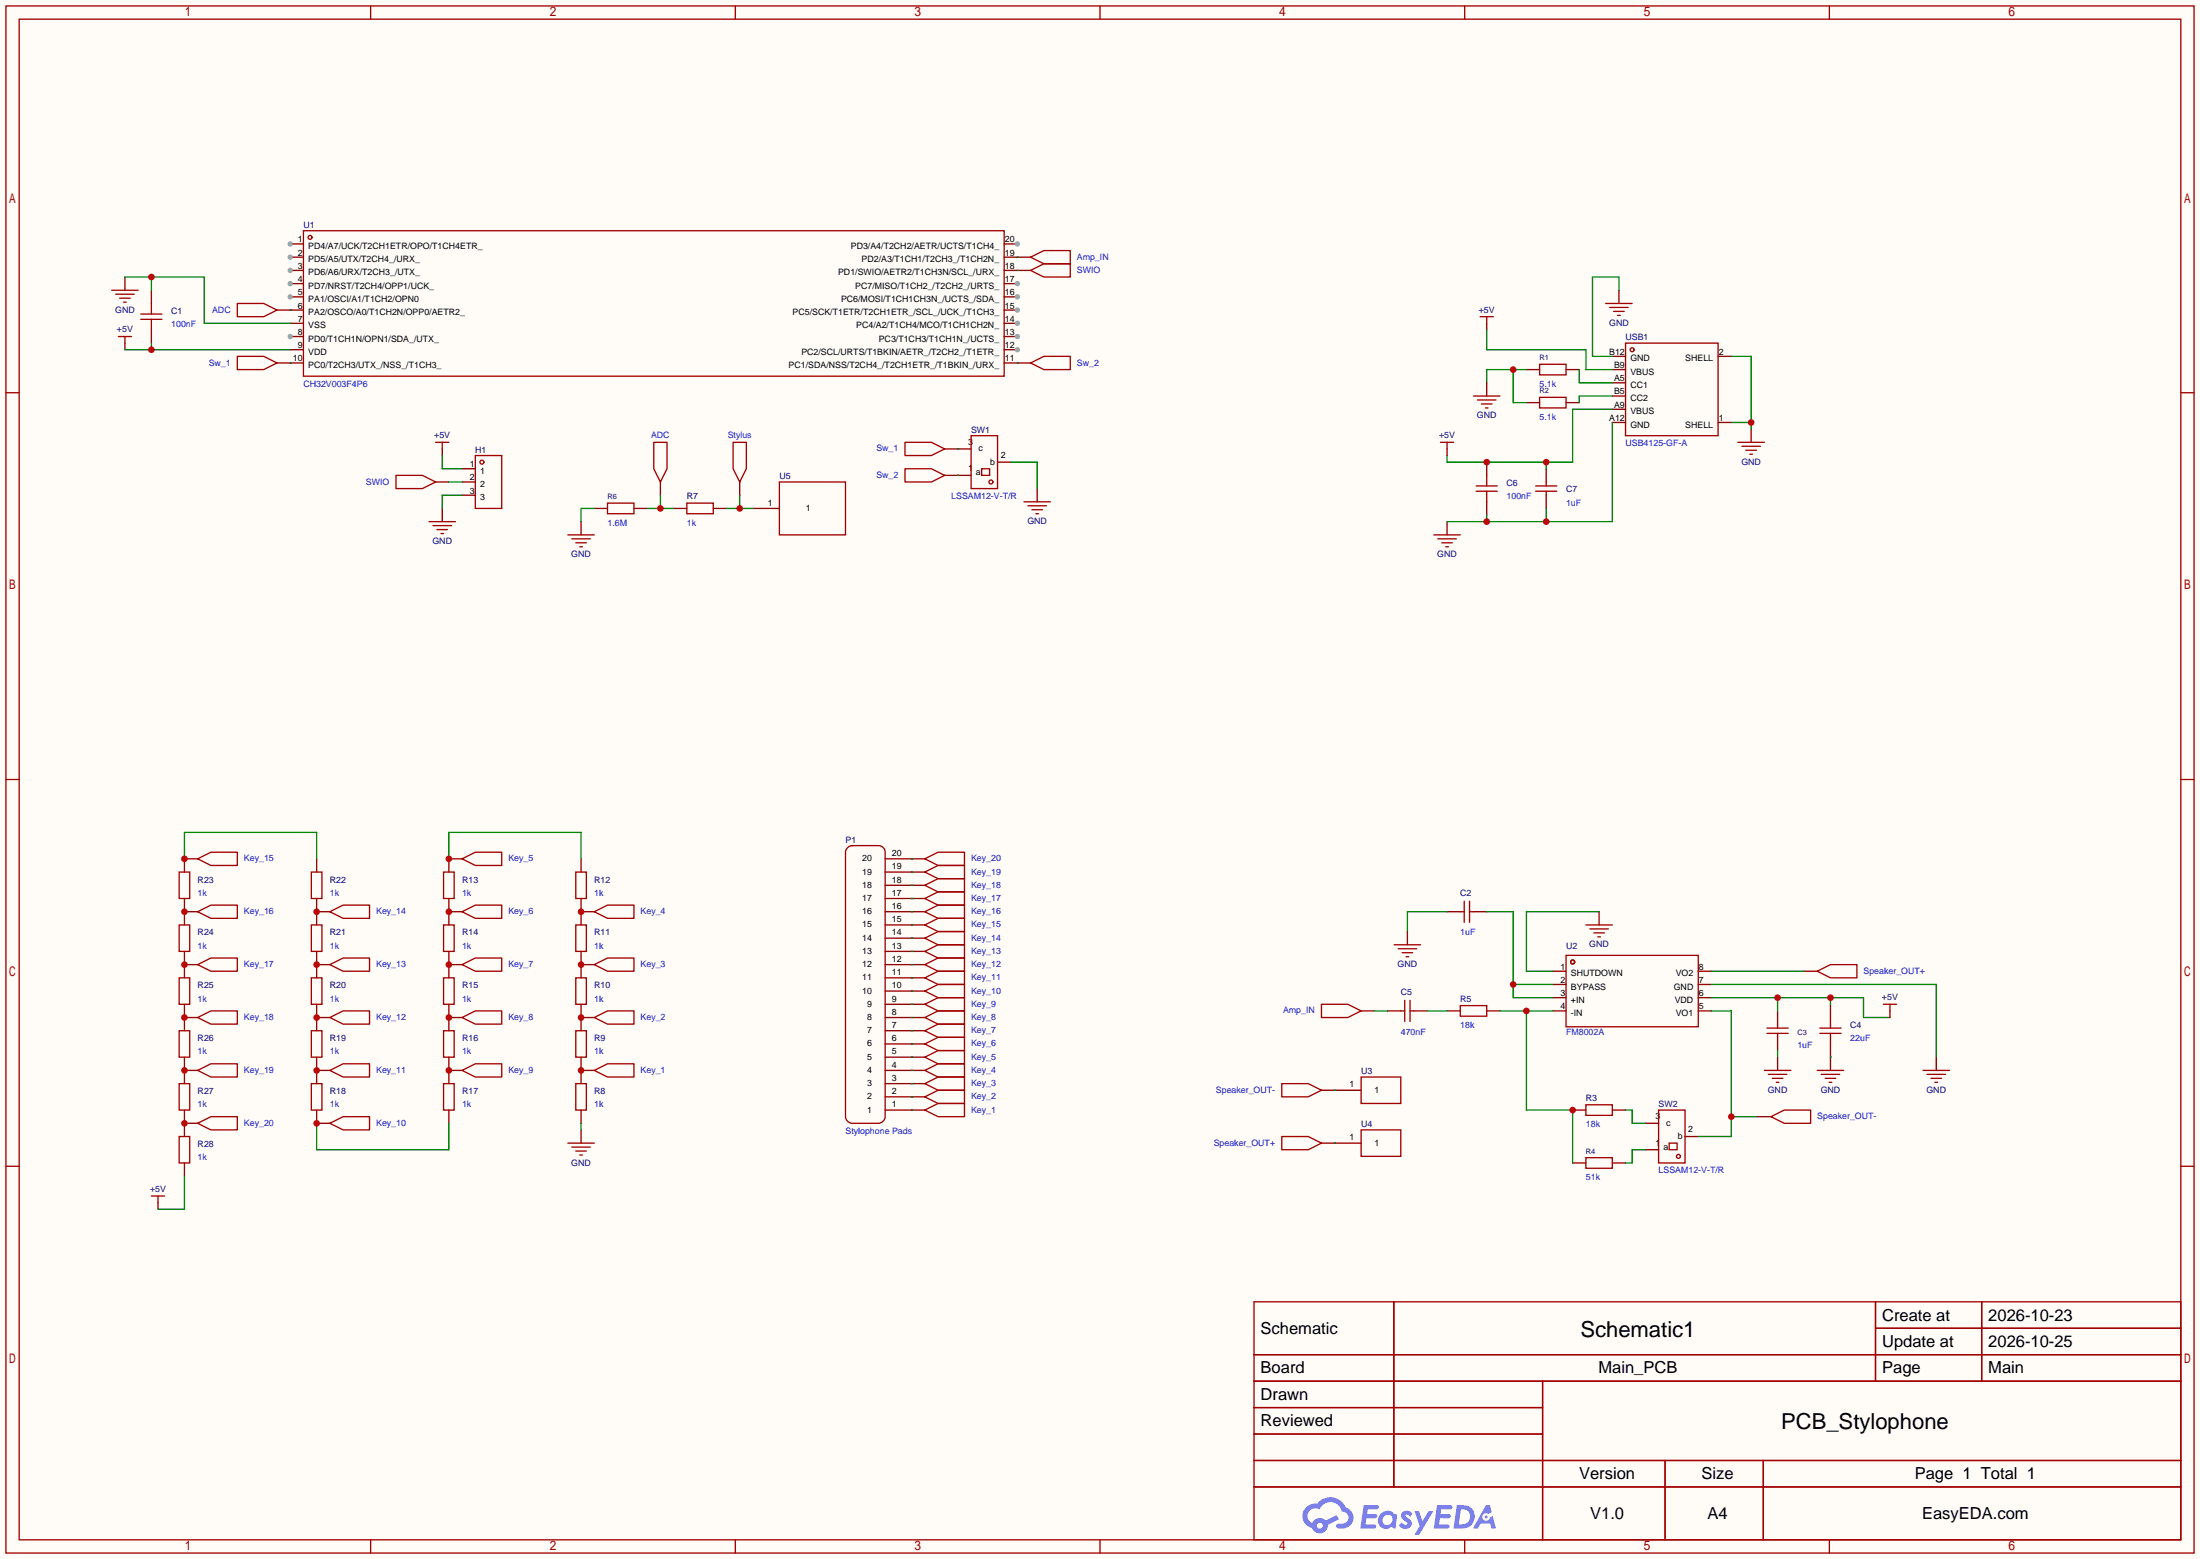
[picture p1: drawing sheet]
<svg xmlns="http://www.w3.org/2000/svg" width="423mm" height="299mm" viewBox="0 0 423 299" stroke-linecap="round" stroke-linejoin="round" font-family="sans-serif">
<path d="M0 0h422.7v299.5h-422.7z" fill="#fffcf7"/>
<g fill="none" stroke="#a10000" stroke-width=".25">
<path d="M1.1 1.1h420.4v297.2h-420.4zM3.7 3.7h415.3v292.1h-415.3zM71.2 1.1v2.6M141.3 1.1v2.6M211.3 1.1v2.6M281.4 1.1v2.6M351.5 1.1v2.6M1.1 75.4h2.6M419 75.4h2.5M1.1 149.7h2.6M419 149.7h2.5M1.1 224h2.6"/>
<path d="M419 224h2.5M240.9 250.1h178.1v45.7h-178.1zM267.8 250.1v35.5M360.3 250.1v15.2M360.3 255.1h58.7M380.7 250.1v15.2M240.9 260.2h178.1M240.9 265.3h178.1M240.9 270.4h55.5M240.9 275.5h55.5M296.4 265.3v30.5M71.2 295.8v2.5"/>
<path d="M141.3 295.8v2.5M211.3 295.8v2.5M240.9 280.5h178.1M240.9 285.6h178.1M281.4 295.8v2.5M319.9 280.5v15.3M338.8 280.5v15.3M351.5 295.8v2.5"/>
</g>
<g fill="#5487ff">
<path d="M269.5 290.5a1.3 1.3 0 0 1 1.8 .2l-.4 .7a.54 .54 0 0 0-.9-.3l.1 .2a1.58 1.58 0 0 1 1.1 1.6 1.43 1.43 0 0 1-2.5 .2l.6-.6a.64 .64 0 0 0 .5 .4 .64 .64 0 0 0 .6-.2l-.2-.3a1.35 1.35 0 0 1-.9-1.8z"/>
<path d="M271.8 290.3h.8l.7 1.9 1.2-1.9h.9l-2.7 4.5h-.9l.9-1.7z"/>
<path d="M262 289.1h1.6a1.31 1.31 0 0 1 1.3 .2 .4 .4 0 0 1-.4 .6h-1.7l-.2 .9h1.7a.4 .4 0 0 1 .3 .5 .4 .4 0 0 1-.4 .3h-1.7l-.2 1.2h.9a1.23 1.23 0 0 1 1.1 .2 .39 .39 0 0 1-.3 .6h-2.7z"/>
<path d="M276.1 289.1h1.6a1.32 1.32 0 0 1 1.3 .2 .39 .39 0 0 1-.4 .6h-1.7l-.2 .9h1.7a.4 .4 0 0 1 .3 .5 .4 .4 0 0 1-.4 .3h-1.7l-.2 1.2h.9a1.23 1.23 0 0 1 1.1 .2 .39 .39 0 0 1-.3 .6h-2.6z"/>
<path d="M285.5 289.1h.7l.4 1.4-.7 .3a.75 .75 0 0 0-1.1 .3 .75 .75 0 0 0 .5 1.1 .75 .75 0 0 0 1-.7l.5-.3 .6 2.4h-.9l-.2-1h-1.8l-.6 1h-.9z"/>
<path d="M279.9 289.1l-.7 4.5h1.5a2.27 2.27 0 0 0 2.6-2.3 2.27 2.27 0 0 0-2.7-2.2zM280.7 289.9a1.5 1.5 0 0 1 1.8 1.5 1.5 1.5 0 0 1-2 1.4h-.3z"/>
<path d="M265.3 290.7a1.6 1.6 0 0 0-.4 2.2 1.6 1.6 0 0 0 2.2 .5l.2-.2 .8 .4 .3-2.5-.2-.3h-.4a1.58 1.58 0 0 0-2.5-.1zM265.9 291.3a.99 .99 0 0 1 1.6 .3 .99 .99 0 0 1-.9 1.3 .94 .94 0 0 1-1-.5 .94 .94 0 0 1 .3-1.1z"/>
<path d="M250.9 289.5a2.37 2.37 0 0 0 1.2 4 1.54 1.54 0 0 0 1.8 1 1.54 1.54 0 0 0 1.2-1.6l2.1-1.1-.4-.8-2.1 1.1a1.57 1.57 0 0 0-2.6 .5 1.5 1.5 0 0 1-.7-2.1 1.5 1.5 0 0 1 2.1-.5 2.23 2.23 0 0 1 2.3-1.5 2.23 2.23 0 0 1 2 1.9 1.16 1.16 0 0 1 1.3 1 1.16 1.16 0 0 1-1.1 1.3h-.7a.47 .47 0 0 0-.6 .4 .47 .47 0 0 0 .4 .5 2.19 2.19 0 0 0 2.5-.8 2.19 2.19 0 0 0 0-2.5l-1.1-.8a3.2 3.2 0 0 0-5.4-.7l-1.2 .1zM253 293.1a.58 .58 0 0 1 1.1 0 .58 .58 0 0 1-1.1 0z"/>
<circle cx="285.5" cy="291.4" r=".28"/>
</g>
<g fill="none" stroke="#870000" stroke-width=".25">
<path d="M55.8 46.9h2.5M170.1 177.7h5M170.1 175.1h5M170.1 172.6h5M170.1 170.1h5M170.1 167.5h5M170.1 165h5M170.1 198h5M170.1 195.5h5M170.1 192.9h5M170.1 190.4h5M170.1 187.8h5"/>
<path d="M170.1 185.3h5M170.1 182.8h5M170.1 180.2h5M170.1 213.2h5M170.1 210.7h5M170.1 208.2h5M170.1 205.6h5M170.1 203.1h5M170.1 200.5h5"/>
</g>
<g fill="none" stroke="#a10000" stroke-width=".25">
<path d="M58.3 44.3h134.6v28h-134.6zM162.7 163l.3-.3 .7-.3h5.1a1.27 1.27 0 0 1 1.3 1.3v50.8a1.35 1.35 0 0 1-1.3 1.3h-5.1a1.35 1.35 0 0 1-1.3-1.3v-50.8z"/>
<circle cx="59.6" cy="45.6" r=".38"/>
</g>
<circle cx="55.8" cy="46.9" r=".51" fill="#999"/>
<path d="M55.8 49.4h2.5" fill="none" stroke="#870000" stroke-width=".25"/>
<circle cx="55.8" cy="49.4" r=".51" fill="#999"/>
<path d="M55.8 51.9h2.5" fill="none" stroke="#870000" stroke-width=".25"/>
<circle cx="55.8" cy="51.9" r=".51" fill="#999"/>
<path d="M55.8 54.5h2.5" fill="none" stroke="#870000" stroke-width=".25"/>
<circle cx="55.8" cy="54.5" r=".51" fill="#999"/>
<path d="M55.8 57h2.5" fill="none" stroke="#870000" stroke-width=".25"/>
<circle cx="55.8" cy="57" r=".51" fill="#999"/>
<path d="M55.8 59.6h2.5M55.8 62.1h2.5M55.8 64.6h2.5" fill="none" stroke="#870000" stroke-width=".25"/>
<circle cx="55.8" cy="64.6" r=".51" fill="#999"/>
<path d="M55.8 67.2h2.5M55.8 69.7h2.5M192.9 67.2h2.6M192.9 69.7h2.6" fill="none" stroke="#870000" stroke-width=".25"/>
<circle cx="195.5" cy="67.2" r=".51" fill="#999"/>
<path d="M192.9 64.6h2.6" fill="none" stroke="#870000" stroke-width=".25"/>
<circle cx="195.5" cy="64.6" r=".51" fill="#999"/>
<path d="M192.9 62.1h2.6" fill="none" stroke="#870000" stroke-width=".25"/>
<circle cx="195.5" cy="62.1" r=".51" fill="#999"/>
<path d="M192.9 59.6h2.6" fill="none" stroke="#870000" stroke-width=".25"/>
<circle cx="195.5" cy="59.6" r=".51" fill="#999"/>
<path d="M192.9 57h2.6" fill="none" stroke="#870000" stroke-width=".25"/>
<circle cx="195.5" cy="57" r=".51" fill="#999"/>
<path d="M192.9 54.5h2.6" fill="none" stroke="#870000" stroke-width=".25"/>
<circle cx="195.5" cy="54.5" r=".51" fill="#999"/>
<path d="M192.9 51.9h2.6M192.9 49.4h2.6M192.9 46.9h2.6" fill="none" stroke="#870000" stroke-width=".25"/>
<circle cx="195.5" cy="46.9" r=".51" fill="#999"/>
<g fill="none" stroke="#a10000" stroke-width=".25">
<path d="M29.1 58.3v2M27.1 60.3h4M27.1 61.3h4M29.1 61.3v2.1M295.8 70h5.1v2h-5.1zM295.8 76.3h5.1v2.1h-5.1zM312.3 65.9h17.8v17.8h-17.8zM186.6 83.7h5v10.2h-5zM188.6 90h1.5v1.3h-1.5zM283.6 94.4h4.1M283.6 93.3h4.1M285.6 91.3v2"/>
<path d="M285.6 94.4v2M295 94.4h4.1M295 93.3h4.1M297.1 92.6v.7M297.1 94.4v.7M280.5 175.1h.8M281.3 173.1v4.1M282.3 173.1v4.1M282.3 175.1h.8M304.7 177.7h5.1M305.4 178.4h3.6M306.2 179.2h2"/>
<path d="M307 180h.5M280.5 193.2h5.1v2h-5.1zM300.9 183.5h25.4v13.7h-25.4zM339.5 198.5h4M339.5 197.5h4M341.5 196.7v.8M341.5 198.5v.8M349.6 198.5h4.1M349.6 197.5h4.1M351.7 195.5v2M351.7 198.5v2M304.7 212.2h5.1v2h-5.1z"/>
<path d="M318.6 213.2h5.1v10.2h-5.1zM320.7 219.6h1.5v1.3h-1.5zM304.7 222.4h5.1v2h-5.1z"/>
<circle cx="313.6" cy="67.2" r=".38"/>
<circle cx="190.4" cy="92.6" r=".38"/>
<circle cx="302.1" cy="184.8" r=".38"/>
<circle cx="322.5" cy="222.1" r=".38"/>
</g>
<g fill="none" stroke="#870000" stroke-width=".25">
<path d="M29.1 55.8v2.5M29.1 63.4v2.5M293.2 71h2.6M293.2 77.3h2.6M300.9 71h2.5M300.9 77.3h2.5M309.8 68.5h2.5M309.8 71h2.5M309.8 73.5h2.5M309.8 76.1h2.5M309.8 78.6h2.5M330.1 68.5h2.5"/>
<path d="M184 86.2h2.6M184 91.3h2.6M191.6 88.8h2.6M285.6 88.8v2.5M285.6 96.4v2.5M297.1 90v2.6M297.1 95.1v2.6M309.8 81.2h2.5M330.1 81.2h2.5M278 175.1h2.5M283.1 175.1h2.5M307.2 175.1v2.6"/>
<path d="M278 194.2h2.5M285.6 194.2h2.6M298.3 186.6h2.6M298.3 189.1h2.6M298.3 191.6h2.6M298.3 194.2h2.6M326.3 186.6h2.5M326.3 189.1h2.5M326.3 191.6h2.5M326.3 194.2h2.5M341.5 194.2v2.5M341.5 199.3v2.5"/>
<path d="M351.7 192.9v2.6M302.1 213.2h2.6M309.8 213.2h2.5M316.1 215.8h2.5M323.7 218.3h2.6M351.7 200.5v2.6M302.1 223.4h2.6M309.8 223.4h2.5M316.1 220.9h2.5"/>
</g>
<path d="M285.6 175.1h5.1v16.5h7.6M307.2 175.1h-14v11.5h5.1M290.7 189.1h7.6" fill="none" stroke="#008700" stroke-width=".25"/>
<circle cx="290.7" cy="189.1" r=".63" fill="#c00"/>
<path d="M278 175.1h-7.6v3.8M288.2 194.2h10.1M293.2 194.2v19h8.9v10.2" fill="none" stroke="#008700" stroke-width=".25"/>
<path d="M270.4 178.9v2.6" fill="none" stroke="#870000" stroke-width=".25"/>
<path d="M267.8 181.5h5.1M268.6 182.2h3.6M269.4 183h2M270.1 183.8h.5" fill="none" stroke="#a10000" stroke-width=".25"/>
<g fill="#c00">
<circle cx="293.2" cy="194.2" r=".63"/>
<circle cx="302.1" cy="213.2" r=".63"/>
</g>
<path d="M198 49.4l2.5-1.3h5.1v2.6h-5.1zM253.9 192.9h5.1l2.5 1.3-2.5 1.3h-5.1zM269.1 194.2h.8M269.9 192.2v4M270.9 192.2v4M270.9 194.2h.8" fill="none" stroke="#a10000" stroke-width=".25"/>
<path d="M195.5 49.4h2.5M261.5 194.2h2.5M266.6 194.2h2.5M271.7 194.2h2.5" fill="none" stroke="#870000" stroke-width=".25"/>
<path d="M264 194.2h2.6M274.2 194.2h3.8M328.8 194.2h3.8v24.1h-6.3M312.3 213.2h1.3v2.6h2.5M332.6 214.5h5.1M316.1 220.9h-2.5v2.5h-1.3" fill="none" stroke="#008700" stroke-width=".25"/>
<circle cx="332.6" cy="214.5" r=".63" fill="#c00"/>
<path d="M346.6 186.6h2.5M253.9 209.4h2.5M253.9 219.6h2.5M337.7 214.5h2.5" fill="none" stroke="#870000" stroke-width=".25"/>
<path d="M349.1 186.6l2.6-1.3h5v2.5h-5zM246.3 208.2h5l2.6 1.2-2.6 1.3h-5zM246.3 218.3h5l2.6 1.3-2.6 1.3h-5zM340.2 214.5l2.6-1.3h5.1v2.6h-5.1z" fill="none" stroke="#a10000" stroke-width=".25"/>
<path d="M328.8 191.6h29.2v3.9h5.1M341.5 191.6v2.6M351.7 191.6v1.3M341.5 201.8v1.3" fill="none" stroke="#008700" stroke-width=".25"/>
<g fill="#c00">
<circle cx="351.7" cy="191.6" r=".63"/>
<circle cx="341.5" cy="191.6" r=".63"/>
</g>
<path d="M303.4 71v2.5h6.4M309.8 76.1h-6.4v1.2M332.6 68.5h3.8v13.9M332.6 81.2h3.8M328.8 189.1h43.2v14M328.8 186.6h17.8M256.4 209.4h.1M256.4 219.6h.1M351.7 203.1h.1" fill="none" stroke="#008700" stroke-width=".25"/>
<path d="M336.4 82.4v2.6M363.1 194.2v1.3M256.4 209.4h5.1M256.4 219.6h5.1M341.5 203.1v2.5M351.7 203.1v2.5M372 203.1v2.5" fill="none" stroke="#870000" stroke-width=".25"/>
<g fill="none" stroke="#a10000" stroke-width=".25">
<path d="M333.9 85h5.1M334.6 85.7h3.6M335.4 86.5h2M336.2 87.2h.5M361.8 192.9h2.6M363.1 192.9v1.3M261.5 206.9h7.6v5.1h-7.6zM261.5 217h7.6v5.1h-7.6zM339 205.6h5M339.7 206.4h3.6M340.5 207.1h2M341.2 207.9h.6"/>
<path d="M349.1 205.6h5.1M349.9 206.4h3.5M350.6 207.1h2.1M351.4 207.9h.5M369.4 205.6h5.1M370.2 206.4h3.6M371 207.1h2M371.7 207.9h.5"/>
</g>
<circle cx="336.4" cy="81.2" r=".63" fill="#c00"/>
<path d="M278 100.2v2.5" fill="none" stroke="#870000" stroke-width=".25"/>
<path d="M275.5 102.7h5M276.2 103.5h3.6M277 104.3h2M277.7 105h.6" fill="none" stroke="#a10000" stroke-width=".25"/>
<path d="M285.6 98.9v1.3M297.1 97.7v2.5M309.8 81.2v19h-31.8" fill="none" stroke="#008700" stroke-width=".25"/>
<g fill="#c00">
<circle cx="297.1" cy="100.2" r=".63"/>
<circle cx="285.6" cy="100.2" r=".63"/>
</g>
<path d="M309.8 78.6h-7.7v10.2h-24.1v-1.3M297.1 88.8v1.2" fill="none" stroke="#008700" stroke-width=".25"/>
<g fill="#c00">
<circle cx="297.1" cy="88.8" r=".63"/>
<circle cx="285.6" cy="88.8" r=".63"/>
</g>
<path d="M311 55.8v2.5M285.6 62.1v1.3M278 86.2v1.3" fill="none" stroke="#870000" stroke-width=".25"/>
<path d="M308.5 58.3h5.1M309.2 59.1h3.6M310 59.8h2M284.4 60.8h2.5M285.6 60.8v1.3M310.8 60.6h.5M276.7 85h2.6M278 85v1.2" fill="none" stroke="#a10000" stroke-width=".25"/>
<path d="M311 55.8v-2.6h-5.1v15.3h3.9M285.6 63.4v3.8h19.1v3.8h5.1M290.7 71v6.3h2.5M293.2 71h-7.6v2.5" fill="none" stroke="#008700" stroke-width=".25"/>
<circle cx="290.7" cy="71" r=".63" fill="#c00"/>
<path d="M24 53.2v2.6M24 65.9v1.3M285.6 73.5v2.6" fill="none" stroke="#870000" stroke-width=".25"/>
<path d="M21.5 55.8h5M22.2 56.5h3.6M23 57.3h2M23.7 58h.6M22.7 64.6h2.6M24 64.6v1.3M283.1 76.1h5.1M283.8 76.8h3.6M284.6 77.6h2M285.4 78.4h.5" fill="none" stroke="#a10000" stroke-width=".25"/>
<path d="M24 67.2h31.8M29.1 65.9v1.3" fill="none" stroke="#008700" stroke-width=".25"/>
<circle cx="29.1" cy="67.2" r=".63" fill="#c00"/>
<path d="M24 53.2h15.2v8.9h16.6M29.1 53.2v2.6" fill="none" stroke="#008700" stroke-width=".25"/>
<circle cx="29.1" cy="53.2" r=".63" fill="#c00"/>
<g fill="none" stroke="#870000" stroke-width=".25">
<path d="M53.2 59.6h2.6M195.5 51.9h2.5M83.7 92.6h2.5M85 86.2v1.3M85 97.7v2.5M88.8 90h2.5M88.8 92.6h2.5M88.8 95.1h2.5M114.2 97.7h2.5M121.8 97.7h2.5M126.9 92.6v2.5M129.4 97.7h2.6"/>
<path d="M137 97.7h2.6M111.6 100.2v2.5M35.4 165v2.5M35.4 172.6v5.1M60.8 165v2.5M60.8 172.6v5.1M86.2 165v2.5M86.2 172.6v5.1M111.6 165v2.5M111.6 172.6v5.1M35.4 182.8v5M35.4 192.9v5.1"/>
<path d="M60.8 182.8v5M60.8 192.9v5.1M86.2 182.8v5M86.2 192.9v5.1M111.6 182.8v5M111.6 192.9v5.1M35.4 203.1v5.1M35.4 213.2v5.1M60.8 203.1v5.1M60.8 213.2v2.6M86.2 203.1v5.1M86.2 213.2v2.6"/>
<path d="M111.6 203.1v5.1M111.6 213.2v2.6M35.4 223.4v2.5"/>
</g>
<g fill="none" stroke="#a10000" stroke-width=".25">
<path d="M45.6 58.3h5.1l2.5 1.3-2.5 1.2h-5.1zM198 51.9l2.5-1.2h5.1v2.5h-5.1zM76.1 91.3h5.1l2.5 1.3-2.5 1.3h-5.1zM83.7 85h2.5M85 85v1.2M91.3 87.5h5.1v10.2h-5.1zM116.7 96.6h5.1v2.1h-5.1zM125.6 85h2.5v5l-1.2 2.6-1.3-2.6zM132 96.6h5v2.1h-5zM82.4 100.2h5.1M83.2 101h3.5M83.9 101.7h2.1"/>
<path d="M84.7 102.5h.5M109.1 102.7h5.1M109.9 103.5h3.5M110.6 104.3h2M111.4 105h.5M34.4 177.7h2v5.1h-2zM34.4 167.5h2v5.1h-2zM59.8 167.5h2v5.1h-2zM59.8 177.7h2v5.1h-2zM85.2 177.7h2v5.1h-2zM85.2 167.5h2v5.1h-2zM110.6 167.5h2v5.1h-2z"/>
<path d="M110.6 177.7h2v5.1h-2zM34.4 198h2v5.1h-2zM34.4 187.8h2v5.1h-2zM59.8 187.8h2v5.1h-2zM59.8 198h2v5.1h-2zM85.2 198h2v5.1h-2zM85.2 187.8h2v5.1h-2zM110.6 187.8h2v5.1h-2zM110.6 198h2v5.1h-2zM34.4 218.3h2v5.1h-2zM34.4 208.2h2v5h-2zM59.8 208.2h2v5h-2z"/>
<path d="M85.2 208.2h2v5h-2zM110.6 208.2h2v5h-2z"/>
<circle cx="92.6" cy="88.8" r=".38"/>
</g>
<path d="M55.8 59.6h.1M195.5 51.9h.1M85 87.5v2.5h3.8M86.2 92.6h2.6M88.8 95.1h-3.8v2.6M114.2 97.7h-2.6v2.5M124.3 97.7h5.1M126.9 95.1v2.6" fill="none" stroke="#008700" stroke-width=".25"/>
<circle cx="126.9" cy="97.7" r=".63" fill="#c00"/>
<path d="M144.7 97.7h5" fill="none" stroke="#870000" stroke-width=".25"/>
<path d="M149.7 92.6h12.7v10.1h-12.7z" fill="none" stroke="#a10000" stroke-width=".25"/>
<path d="M139.6 97.7h5.1M142.1 95.1v2.6" fill="none" stroke="#008700" stroke-width=".25"/>
<circle cx="142.1" cy="97.7" r=".63" fill="#c00"/>
<path d="M142.1 92.6v2.5M111.6 205.6h2.6M175.1 213.2h2.6" fill="none" stroke="#870000" stroke-width=".25"/>
<path d="M140.8 85h2.6v5l-1.3 2.6-1.3-2.6zM177.7 213.2l2.5-1.2h5.1v2.5h-5.1z" fill="none" stroke="#a10000" stroke-width=".25"/>
<g fill="none" stroke="#008700" stroke-width=".25">
<path d="M35.4 175.1h.1M60.8 175.1h.1M86.2 175.1h.1M111.6 175.1h.1M35.4 185.3h.1M35.4 195.5h.1M60.8 195.5h.1M60.8 185.3h.1M86.2 185.3h.1M86.2 195.5h.1M111.6 195.5h.1M111.6 185.3h.1"/>
<path d="M35.4 205.6h.1M35.4 215.8h.1M60.8 205.6h.1M86.2 205.6h.1M111.6 205.6h.1"/>
</g>
<circle cx="111.6" cy="205.6" r=".63" fill="#c00"/>
<g fill="none" stroke="#a10000" stroke-width=".25">
<path d="M177.7 177.7l2.5-1.3h5.1v2.5h-5.1zM177.7 175.1l2.5-1.2h5.1v2.5h-5.1zM177.7 172.6l2.5-1.3h5.1v2.6h-5.1zM177.7 170.1l2.5-1.3h5.1v2.5h-5.1zM177.7 167.5l2.5-1.3h5.1v2.6h-5.1zM177.7 165l2.5-1.3h5.1v2.5h-5.1zM177.7 198l2.5-1.3h5.1v2.6h-5.1zM177.7 195.5l2.5-1.3h5.1v2.5h-5.1zM177.7 192.9l2.5-1.3h5.1v2.6h-5.1zM177.7 190.4l2.5-1.3h5.1v2.5h-5.1zM177.7 187.8l2.5-1.2h5.1v2.5h-5.1zM177.7 185.3l2.5-1.3h5.1v2.6h-5.1z"/>
<path d="M177.7 182.8l2.5-1.3h5.1v2.5h-5.1zM177.7 180.2l2.5-1.3h5.1v2.6h-5.1zM109.1 219.6h5.1M114.2 205.6l2.5-1.3h5.1v2.6h-5.1zM177.7 210.7l2.5-1.3h5.1v2.6h-5.1zM177.7 208.2l2.5-1.3h5.1v2.5h-5.1zM177.7 205.6l2.5-1.3h5.1v2.6h-5.1zM177.7 203.1l2.5-1.3h5.1v2.5h-5.1zM177.7 200.5l2.5-1.2h5.1v2.5h-5.1zM29.1 229.7h2.5M30.4 229.7v1.3M109.9 220.3h3.5"/>
<path d="M110.6 221.1h2M111.4 221.9h.5"/>
</g>
<g fill="none" stroke="#008700" stroke-width=".25">
<path d="M35.4 165v-5.1h25.4v5.1M86.2 165v-5.1h25.4v5.1M175.1 177.7h.1M175.1 175.1h.1M175.1 172.6h.1M175.1 170.1h.1M175.1 167.5h.1M175.1 165h.1M175.1 198h.1M175.1 195.5h.1M175.1 192.9h.1M175.1 190.4h.1"/>
<path d="M175.1 187.8h.1M175.1 185.3h.1M175.1 182.8h.1M175.1 180.2h.1M60.8 215.8v5.1h25.4v-5.1M111.6 215.8v1.2M175.1 213.2h.1M175.1 210.7h.1M175.1 208.2h.1M175.1 205.6h.1M175.1 203.1h.1M175.1 200.5h.1"/>
<path d="M35.4 225.9v6.4h-5"/>
</g>
<g fill="none" stroke="#870000" stroke-width=".25">
<path d="M175.1 177.7h2.6M175.1 175.1h2.6M175.1 172.6h2.6M175.1 170.1h2.6M175.1 167.5h2.6M175.1 165h2.6M111.6 195.5h2.6M175.1 198h2.6M175.1 195.5h2.6M175.1 192.9h2.6M175.1 190.4h2.6M175.1 187.8h2.6"/>
<path d="M175.1 185.3h2.6M175.1 182.8h2.6M175.1 180.2h2.6M111.6 217v2.6M175.1 210.7h2.6M175.1 208.2h2.6M175.1 205.6h2.6M175.1 203.1h2.6M175.1 200.5h2.6M30.4 231v1.3"/>
</g>
<circle cx="111.6" cy="195.5" r=".63" fill="#c00"/>
<path d="M114.2 195.5l2.5-1.3h5.1v2.5h-5.1z" fill="none" stroke="#a10000" stroke-width=".25"/>
<path d="M111.6 185.3h2.6" fill="none" stroke="#870000" stroke-width=".25"/>
<circle cx="111.6" cy="185.3" r=".63" fill="#c00"/>
<path d="M114.2 185.3l2.5-1.3h5.1v2.6h-5.1z" fill="none" stroke="#a10000" stroke-width=".25"/>
<path d="M111.6 175.1h2.6" fill="none" stroke="#870000" stroke-width=".25"/>
<circle cx="111.6" cy="175.1" r=".63" fill="#c00"/>
<path d="M114.2 175.1l2.5-1.2h5.1v2.5h-5.1z" fill="none" stroke="#a10000" stroke-width=".25"/>
<path d="M86.2 165h2.6" fill="none" stroke="#870000" stroke-width=".25"/>
<circle cx="86.2" cy="165" r=".63" fill="#c00"/>
<path d="M88.8 165l2.5-1.3h5.1v2.5h-5.1z" fill="none" stroke="#a10000" stroke-width=".25"/>
<path d="M86.2 175.1h2.6" fill="none" stroke="#870000" stroke-width=".25"/>
<circle cx="86.2" cy="175.1" r=".63" fill="#c00"/>
<path d="M88.8 175.1l2.5-1.2h5.1v2.5h-5.1z" fill="none" stroke="#a10000" stroke-width=".25"/>
<path d="M86.2 185.3h2.6" fill="none" stroke="#870000" stroke-width=".25"/>
<circle cx="86.2" cy="185.3" r=".63" fill="#c00"/>
<path d="M88.8 185.3l2.5-1.3h5.1v2.6h-5.1z" fill="none" stroke="#a10000" stroke-width=".25"/>
<path d="M86.2 195.5h2.6" fill="none" stroke="#870000" stroke-width=".25"/>
<circle cx="86.2" cy="195.5" r=".63" fill="#c00"/>
<path d="M88.8 195.5l2.5-1.3h5.1v2.5h-5.1z" fill="none" stroke="#a10000" stroke-width=".25"/>
<path d="M86.2 205.6h2.6" fill="none" stroke="#870000" stroke-width=".25"/>
<circle cx="86.2" cy="205.6" r=".63" fill="#c00"/>
<path d="M88.8 205.6l2.5-1.3h5.1v2.6h-5.1z" fill="none" stroke="#a10000" stroke-width=".25"/>
<path d="M60.8 215.8h2.6" fill="none" stroke="#870000" stroke-width=".25"/>
<circle cx="60.8" cy="215.8" r=".63" fill="#c00"/>
<path d="M63.4 215.8l2.5-1.3h5.1v2.5h-5.1z" fill="none" stroke="#a10000" stroke-width=".25"/>
<path d="M60.8 205.6h2.6" fill="none" stroke="#870000" stroke-width=".25"/>
<circle cx="60.8" cy="205.6" r=".63" fill="#c00"/>
<path d="M63.4 205.6l2.5-1.3h5.1v2.6h-5.1z" fill="none" stroke="#a10000" stroke-width=".25"/>
<path d="M60.8 195.5h2.6" fill="none" stroke="#870000" stroke-width=".25"/>
<circle cx="60.8" cy="195.5" r=".63" fill="#c00"/>
<path d="M63.4 195.5l2.5-1.3h5.1v2.5h-5.1z" fill="none" stroke="#a10000" stroke-width=".25"/>
<path d="M60.8 185.3h2.6" fill="none" stroke="#870000" stroke-width=".25"/>
<circle cx="60.8" cy="185.3" r=".63" fill="#c00"/>
<path d="M63.4 185.3l2.5-1.3h5.1v2.6h-5.1z" fill="none" stroke="#a10000" stroke-width=".25"/>
<path d="M60.8 175.1h2.6" fill="none" stroke="#870000" stroke-width=".25"/>
<circle cx="60.8" cy="175.1" r=".63" fill="#c00"/>
<path d="M63.4 175.1l2.5-1.2h5.1v2.5h-5.1z" fill="none" stroke="#a10000" stroke-width=".25"/>
<path d="M35.4 165h2.6" fill="none" stroke="#870000" stroke-width=".25"/>
<circle cx="35.4" cy="165" r=".63" fill="#c00"/>
<path d="M38 165l2.5-1.3h5.1v2.5h-5.1z" fill="none" stroke="#a10000" stroke-width=".25"/>
<path d="M35.4 175.1h2.6" fill="none" stroke="#870000" stroke-width=".25"/>
<circle cx="35.4" cy="175.1" r=".63" fill="#c00"/>
<path d="M38 175.1l2.5-1.2h5.1v2.5h-5.1z" fill="none" stroke="#a10000" stroke-width=".25"/>
<path d="M35.4 185.3h2.6" fill="none" stroke="#870000" stroke-width=".25"/>
<circle cx="35.4" cy="185.3" r=".63" fill="#c00"/>
<path d="M38 185.3l2.5-1.3h5.1v2.6h-5.1z" fill="none" stroke="#a10000" stroke-width=".25"/>
<path d="M35.4 195.5h2.6" fill="none" stroke="#870000" stroke-width=".25"/>
<circle cx="35.4" cy="195.5" r=".63" fill="#c00"/>
<path d="M38 195.5l2.5-1.3h5.1v2.5h-5.1z" fill="none" stroke="#a10000" stroke-width=".25"/>
<path d="M35.4 205.6h2.6" fill="none" stroke="#870000" stroke-width=".25"/>
<circle cx="35.4" cy="205.6" r=".63" fill="#c00"/>
<path d="M38 205.6l2.5-1.3h5.1v2.6h-5.1z" fill="none" stroke="#a10000" stroke-width=".25"/>
<path d="M35.4 215.8h2.6" fill="none" stroke="#870000" stroke-width=".25"/>
<circle cx="35.4" cy="215.8" r=".63" fill="#c00"/>
<path d="M45.6 68.5h5.1l2.5 1.2-2.5 1.3h-5.1zM198 69.7l2.5-1.2h5.1v2.5h-5.1zM173.9 85h5l2.6 1.2-2.6 1.3h-5zM173.9 90h5l2.6 1.3-2.6 1.3h-5zM196.7 96.4h5.1M197.5 97.2h3.5M198.2 97.9h2.1M199 98.7h.5M38 215.8l2.5-1.3h5.1v2.5h-5.1z" fill="none" stroke="#a10000" stroke-width=".25"/>
<path d="M195.5 49.4h.1M55.8 69.7h.1M195.5 69.7h.1M184 86.2h.1M184 91.3h.1M194.2 88.8h5.1v5.1" fill="none" stroke="#008700" stroke-width=".25"/>
<path d="M53.2 69.7h2.6M195.5 69.7h2.5M181.5 86.2h2.5M181.5 91.3h2.5M199.3 93.9v2.5" fill="none" stroke="#870000" stroke-width=".25"/>
<g font-size="4.2">
<text x="303.6" y="256.7">Schematic1</text>
<text x="342.2" y="274.5">PCB_Stylophone</text>
</g>
<g font-size="3.2">
<text x="242.2" y="256.2">Schematic</text>
<text x="361.6" y="253.7">Create at</text>
<text x="382" y="253.7">2026-10-23</text>
<text x="242.2" y="263.8">Board</text>
<text x="307.1" y="263.8">Main_PCB</text>
<text x="361.6" y="258.7">Update at</text>
<text x="361.6" y="263.8">Page</text>
<text x="382" y="258.7">2026-10-25</text>
<text x="382" y="263.8">Main</text>
<text x="242.2" y="268.9">Drawn</text>
<text x="242.2" y="274">Reviewed</text>
<text x="303.4" y="284.1">Version</text>
<text x="326.9" y="284.1">Size</text>
<text x="367.9" y="284.1">Page 1 Total 1</text>
<text x="305.5" y="291.8">V1.0</text>
<text x="328" y="291.8">A4</text>
<text x="369.3" y="291.8">EasyEDA.com</text>
</g>
<g font-size="1.7">
<text x="57.2" y="46.6">1</text>
<text x="59.2" y="47.8">PD4/A7/UCK/T2CH1ETR/OPO/T1CH4ETR_</text>
<text x="163.5" y="47.8">PD3/A4/T2CH2/AETR/UCTS/T1CH4_</text>
<text x="193" y="46.6">20</text>
<text x="57.2" y="49.1">2</text>
<text x="57.2" y="51.6">3</text>
<text x="59.2" y="50.4">PD5/A5/UTX/T2CH4_/URX_</text>
<text x="59.2" y="52.9">PD6/A6/URX/T2CH3_/UTX_</text>
<text x="161" y="52.9">PD1/SWIO/AETR2/T1CH3N/SCL_/URX_</text>
<text x="165.5" y="50.4">PD2/A3/T1CH1/T2CH3_/T1CH2N_</text>
<text x="193" y="51.6">18</text>
<text x="193" y="49.1">19</text>
<text x="57.2" y="54.2">4</text>
<text x="57.2" y="56.7">5</text>
<text x="57.2" y="59.3">6</text>
<text x="59.2" y="55.5">PD7/NRST/T2CH4/OPP1/UCK_</text>
<text x="59.2" y="58">PA1/OSCI/A1/T1CH2/OPN0</text>
<text x="161.6" y="58">PC6/MOSI/T1CH1CH3N_/UCTS_/SDA_</text>
<text x="164.3" y="55.5">PC7/MISO/T1CH2_/T2CH2_/URTS_</text>
<text x="193" y="59.3">15</text>
<text x="193" y="56.7">16</text>
<text x="193" y="54.2">17</text>
<text x="57.2" y="61.8">7</text>
<text x="57.2" y="64.3">8</text>
<text x="59.2" y="60.5">PA2/OSCO/A0/T1CH2N/OPP0/AETR2_</text>
<text x="59.2" y="63.1">VSS</text>
<text x="59.2" y="65.6">PD0/T1CH1N/OPN1/SDA_/UTX_</text>
<text x="152.3" y="60.5">PC5/SCK/T1ETR/T2CH1ETR_/SCL_/UCK_/T1CH3_</text>
<text x="164.5" y="63.1">PC4/A2/T1CH4/MCO/T1CH1CH2N_</text>
<text x="168.8" y="65.6">PC3/T1CH3/T1CH1N_/UCTS_</text>
<text x="193" y="64.3">13</text>
<text x="193" y="61.8">14</text>
<text x="56.3" y="69.4">10</text>
<text x="57.2" y="66.9">9</text>
<text x="59.2" y="68.2">VDD</text>
<text x="59.2" y="70.7">PC0/T2CH3/UTX_/NSS_/T1CH3_</text>
<text x="151.5" y="70.7">PC1/SDA/NSS/T2CH4_/T2CH1ETR_/T1BKIN_/URX_</text>
<text x="154" y="68.2">PC2/SCL/URTS/T1BKIN/AETR_/T2CH2_/T1ETR_</text>
<text x="193" y="69.4">11</text>
<text x="193" y="66.9">12</text>
<text x="309.2" y="68.2">B12</text>
<text x="310.1" y="70.7">B9</text>
<text x="313.2" y="69.4">GND</text>
<text x="313.2" y="72">VBUS</text>
<text x="323.8" y="69.4">SHELL</text>
<text x="330.2" y="68.2">2</text>
<text x="310.1" y="73.2">A5</text>
<text x="310.1" y="75.8">B5</text>
<text x="313.2" y="74.5">CC1</text>
<text x="313.2" y="77">CC2</text>
<text x="309.2" y="80.9">A12</text>
<text x="310.1" y="78.3">A9</text>
<text x="313.2" y="79.6">VBUS</text>
<text x="313.2" y="82.1">GND</text>
<text x="323.8" y="82.1">SHELL</text>
<text x="330.2" y="80.9">1</text>
<text x="90.2" y="89.7">1</text>
<text x="186" y="85.4">3</text>
<text x="188" y="86.7">c</text>
<text x="190.2" y="89.3">b</text>
<text x="192.3" y="88">2</text>
<text x="90.2" y="92.3">2</text>
<text x="90.2" y="94.8">3</text>
<text x="92.3" y="91">1</text>
<text x="92.3" y="93.6">2</text>
<text x="186" y="90.5">1</text>
<text x="187.5" y="91.3">a</text>
<text x="92.3" y="96.1">3</text>
<text x="147.5" y="97.1">1</text>
<text x="154.8" y="98.1">1</text>
<text x="165.6" y="168">19</text>
<text x="165.6" y="165.5">20</text>
<text x="171.3" y="167">19</text>
<text x="171.3" y="164.4">20</text>
<text x="165.6" y="173.1">17</text>
<text x="165.6" y="170.5">18</text>
<text x="171.3" y="172.1">17</text>
<text x="171.3" y="169.5">18</text>
<text x="165.6" y="178.2">15</text>
<text x="165.6" y="175.6">16</text>
<text x="171.3" y="179.7">14</text>
<text x="171.3" y="177.1">15</text>
<text x="171.3" y="174.6">16</text>
<text x="165.6" y="185.8">12</text>
<text x="165.6" y="183.2">13</text>
<text x="165.6" y="180.7">14</text>
<text x="171.3" y="184.8">12</text>
<text x="171.3" y="182.2">13</text>
<text x="165.6" y="190.9">10</text>
<text x="165.6" y="188.3">11</text>
<text x="171.3" y="189.8">10</text>
<text x="171.3" y="187.3">11</text>
<text x="299.8" y="186.3">1</text>
<text x="299.8" y="188.8">2</text>
<text x="299.8" y="191.3">3</text>
<text x="301.8" y="187.5">SHUTDOWN</text>
<text x="301.8" y="190.1">BYPASS</text>
<text x="321.6" y="190.1">GND</text>
<text x="321.9" y="187.5">VO2</text>
<text x="326.4" y="191.3">6</text>
<text x="326.4" y="188.8">7</text>
<text x="326.4" y="186.3">8</text>
<text x="166.6" y="195.9">8</text>
<text x="166.6" y="193.4">9</text>
<text x="171.3" y="197.5">7</text>
<text x="171.3" y="194.9">8</text>
<text x="171.3" y="192.4">9</text>
<text x="299.8" y="193.9">4</text>
<text x="301.8" y="192.6">+IN</text>
<text x="301.8" y="195.2">-IN</text>
<text x="321.7" y="192.6">VDD</text>
<text x="321.9" y="195.2">VO1</text>
<text x="326.4" y="193.9">5</text>
<text x="166.6" y="203.6">5</text>
<text x="166.6" y="201">6</text>
<text x="166.6" y="198.5">7</text>
<text x="171.3" y="202.5">5</text>
<text x="171.3" y="200">6</text>
<text x="166.6" y="208.6">3</text>
<text x="166.6" y="206.1">4</text>
<text x="171.3" y="207.6">3</text>
<text x="171.3" y="205.1">4</text>
<text x="259.3" y="208.9">1</text>
<text x="264" y="209.9">1</text>
<text x="166.6" y="213.7">1</text>
<text x="166.6" y="211.2">2</text>
<text x="171.3" y="212.7">1</text>
<text x="171.3" y="210.2">2</text>
<text x="318.1" y="215">3</text>
<text x="259.3" y="219.1">1</text>
<text x="264" y="220.1">1</text>
<text x="318.1" y="220.1">1</text>
<text x="319.6" y="220.8">a</text>
<text x="320.1" y="216.3">c</text>
<text x="322.3" y="218.8">b</text>
<text x="324.3" y="217.5">2</text>
</g>
<g font-size="1.7" fill="#000080">
<text x="58.3" y="43.8">U1</text>
<text x="22.1" y="60">GND</text>
<text x="22.5" y="63.9">+5V</text>
<text x="32.9" y="60.3">C1</text>
<text x="284.1" y="60">+5V</text>
<text x="309.1" y="62.6">GND</text>
<text x="312.3" y="65.4">USB1</text>
<text x="186.6" y="83.2">SW1</text>
<text x="283.7" y="80.4">GND</text>
<text x="83.4" y="84.2">+5V</text>
<text x="91.3" y="87">H1</text>
<text x="276.5" y="84.2">+5V</text>
<text x="334.5" y="89.3">GND</text>
<text x="132" y="95.9">R7</text>
<text x="149.7" y="92.1">U5</text>
<text x="289.4" y="93.3">C6</text>
<text x="300.9" y="94.6">C7</text>
<text x="197.4" y="100.7">GND</text>
<text x="83.1" y="104.5">GND</text>
<text x="109.8" y="107">GND</text>
<text x="276.1" y="107">GND</text>
<text x="162.4" y="161.9">P1</text>
<text x="38" y="169.5">R23</text>
<text x="63.4" y="169.5">R22</text>
<text x="88.8" y="169.5">R13</text>
<text x="114.2" y="169.5">R12</text>
<text x="280.5" y="172.1">C2</text>
<text x="38" y="179.7">R24</text>
<text x="63.4" y="179.7">R21</text>
<text x="88.8" y="179.7">R14</text>
<text x="114.2" y="179.7">R11</text>
<text x="268.5" y="185.8">GND</text>
<text x="300.9" y="182.2">U2</text>
<text x="305.3" y="182">GND</text>
<text x="38" y="189.8">R25</text>
<text x="63.4" y="189.8">R20</text>
<text x="88.8" y="189.8">R15</text>
<text x="114.2" y="189.8">R10</text>
<text x="269.1" y="191.1">C5</text>
<text x="280.5" y="192.4">R5</text>
<text x="355.5" y="197.5">C4</text>
<text x="361.6" y="192.1">+5V</text>
<text x="38" y="200">R26</text>
<text x="63.4" y="200">R19</text>
<text x="88.8" y="200">R16</text>
<text x="114.2" y="200">R9</text>
<text x="261.5" y="206.4">U3</text>
<text x="339.6" y="209.9">GND</text>
<text x="349.8" y="209.9">GND</text>
<text x="370.1" y="209.9">GND</text>
<text x="38" y="210.2">R27</text>
<text x="63.4" y="210.2">R18</text>
<text x="88.8" y="210.2">R17</text>
<text x="114.2" y="210.2">R8</text>
<text x="304.7" y="211.4">R3</text>
<text x="318.6" y="212.7">SW2</text>
<text x="38" y="220.3">R28</text>
<text x="261.5" y="216.5">U4</text>
<text x="109.8" y="223.9">GND</text>
<text x="28.8" y="229">+5V</text>
</g>
<g font-size="1.7" fill="#00f">
<text x="206.9" y="49.9">Amp_IN</text>
<text x="206.9" y="52.4">SWIO</text>
<text x="32.9" y="62.8">100nF</text>
<text x="40.7" y="60">ADC</text>
<text x="40.1" y="70.2">Sw_1</text>
<text x="206.9" y="70.2">Sw_2</text>
<text x="58.3" y="74.3">CH32V003F4P6</text>
<text x="295.8" y="74.3">5.1k</text>
<text x="295.8" y="80.6">5.1k</text>
<text x="125.1" y="84.2">ADC</text>
<text x="139.8" y="84.2">Stylus</text>
<text x="168.4" y="86.7">Sw_1</text>
<text x="312.3" y="85.7">USB4125-GF-A</text>
<text x="70.3" y="93.1">SWIO</text>
<text x="168.4" y="91.8">Sw_2</text>
<text x="182.8" y="95.9">LSSAM12-V-T/R</text>
<text x="289.4" y="95.9">100nF</text>
<text x="116.7" y="100.9">1.6M</text>
<text x="132" y="100.9">1k</text>
<text x="300.9" y="97.1">1uF</text>
<text x="46.9" y="165.5">Key_15</text>
<text x="97.7" y="165.5">Key_5</text>
<text x="186.6" y="168">Key_19</text>
<text x="186.6" y="165.5">Key_20</text>
<text x="38" y="172.1">1k</text>
<text x="63.4" y="172.1">1k</text>
<text x="88.8" y="172.1">1k</text>
<text x="114.2" y="172.1">1k</text>
<text x="186.6" y="173.1">Key_17</text>
<text x="186.6" y="170.5">Key_18</text>
<text x="46.9" y="175.6">Key_16</text>
<text x="72.3" y="175.6">Key_14</text>
<text x="97.7" y="175.6">Key_6</text>
<text x="123.1" y="175.6">Key_4</text>
<text x="186.6" y="178.2">Key_15</text>
<text x="186.6" y="175.6">Key_16</text>
<text x="280.5" y="179.7">1uF</text>
<text x="38" y="182.2">1k</text>
<text x="46.9" y="185.8">Key_17</text>
<text x="63.4" y="182.2">1k</text>
<text x="72.3" y="185.8">Key_13</text>
<text x="88.8" y="182.2">1k</text>
<text x="97.7" y="185.8">Key_7</text>
<text x="114.2" y="182.2">1k</text>
<text x="123.1" y="185.8">Key_3</text>
<text x="186.6" y="185.8">Key_12</text>
<text x="186.6" y="183.2">Key_13</text>
<text x="186.6" y="180.7">Key_14</text>
<text x="186.6" y="190.9">Key_10</text>
<text x="186.6" y="188.3">Key_11</text>
<text x="358" y="187">Speaker_OUT+</text>
<text x="38" y="192.4">1k</text>
<text x="46.9" y="195.9">Key_18</text>
<text x="63.4" y="192.4">1k</text>
<text x="72.3" y="195.9">Key_12</text>
<text x="88.8" y="192.4">1k</text>
<text x="97.7" y="195.9">Key_8</text>
<text x="114.2" y="192.4">1k</text>
<text x="123.1" y="195.9">Key_2</text>
<text x="186.6" y="195.9">Key_8</text>
<text x="186.6" y="193.4">Key_9</text>
<text x="246.5" y="194.7">Amp_IN</text>
<text x="280.5" y="197.5">18k</text>
<text x="38" y="202.5">1k</text>
<text x="63.4" y="202.5">1k</text>
<text x="88.8" y="202.5">1k</text>
<text x="114.2" y="202.5">1k</text>
<text x="186.6" y="203.6">Key_5</text>
<text x="186.6" y="201">Key_6</text>
<text x="186.6" y="198.5">Key_7</text>
<text x="269.1" y="198.7">470nF</text>
<text x="300.9" y="198.7">FM8002A</text>
<text x="345.3" y="201.3">1uF</text>
<text x="355.5" y="200">22uF</text>
<text x="46.9" y="206.1">Key_19</text>
<text x="72.3" y="206.1">Key_11</text>
<text x="97.7" y="206.1">Key_9</text>
<text x="123.1" y="206.1">Key_1</text>
<text x="186.6" y="208.6">Key_3</text>
<text x="186.6" y="206.1">Key_4</text>
<text x="233.6" y="209.9">Speaker_OUT-</text>
<text x="38" y="212.7">1k</text>
<text x="63.4" y="212.7">1k</text>
<text x="88.8" y="212.7">1k</text>
<text x="114.2" y="212.7">1k</text>
<text x="186.6" y="213.7">Key_1</text>
<text x="186.6" y="211.2">Key_2</text>
<text x="349.1" y="215">Speaker_OUT-</text>
<text x="46.9" y="216.3">Key_20</text>
<text x="72.3" y="216.3">Key_10</text>
<text x="162.4" y="217.8">Stylophone Pads</text>
<text x="233.2" y="220.1">Speaker_OUT+</text>
<text x="304.7" y="216.5">18k</text>
<text x="38" y="222.9">1k</text>
<text x="304.7" y="226.7">51k</text>
<text x="318.6" y="225.4">LSSAM12-V-T/R</text>
</g>
<g font-size="1.4" fill="#000080">
<text x="295.8" y="69.2">R1</text>
<text x="295.8" y="75.5">R2</text>
<text x="116.7" y="95.9">R6</text>
<text x="345.3" y="198.7">C3</text>
<text x="304.7" y="221.6">R4</text>
</g>
</svg>
